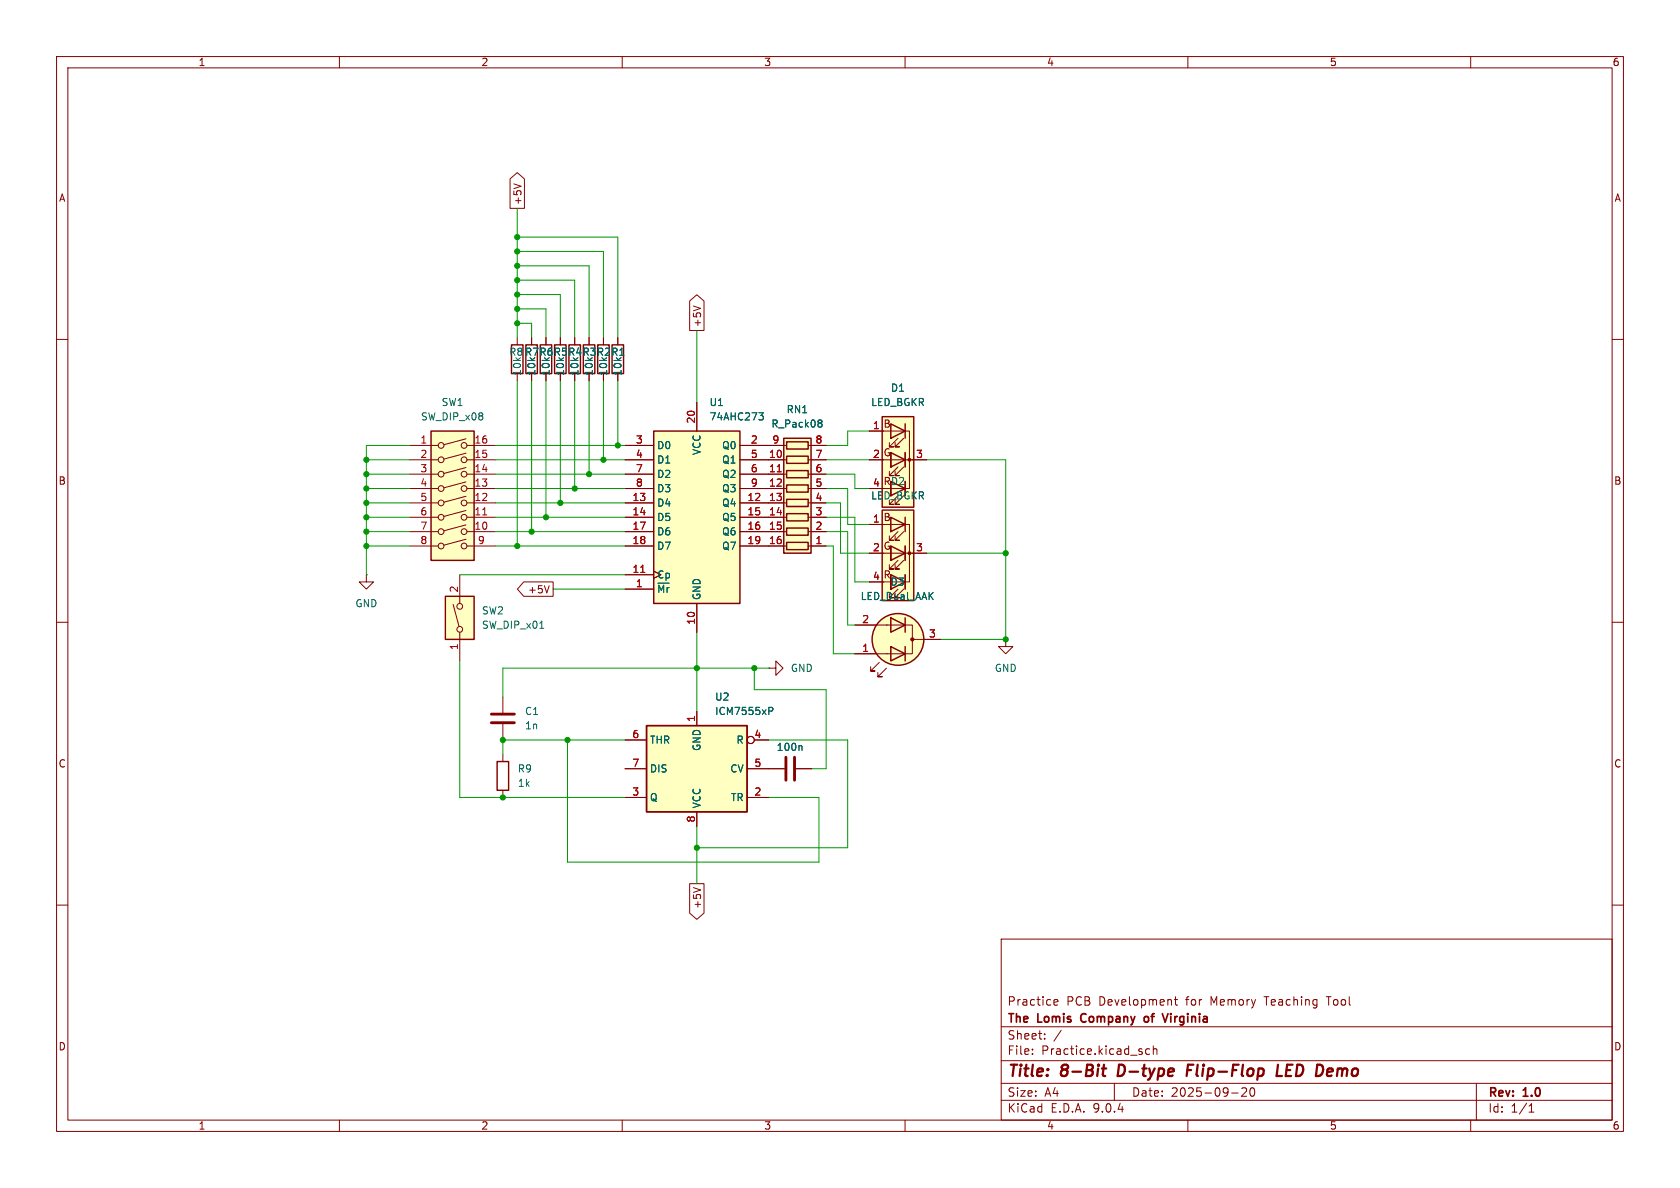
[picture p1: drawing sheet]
<svg xmlns="http://www.w3.org/2000/svg" width="297mm" height="210mm" viewBox="0 0 297 210" stroke-linecap="round" stroke-linejoin="round" font-family="sans-serif">
<g fill="none" stroke="#840000" stroke-width=".18">
<path d="M10 10h277v190h-277zM12 12h273v186h-273zM60 10v2M110 10v2M160 10v2M210 10v2M260 10v2M10 60h2M285 60h2M10 110h2M285 110h2M10 160h2"/>
<path d="M177 166h108v32h-108zM186.3 177.2l.7-.1v-.3l-.5-.1-.2 .2 .1 .7h.6M207.6 176.7h.6M207.8 176.2v1.3l.4 .2M285 160h2M60 198v2M110 198v2M160 198v2M177 194.5h108M177 191.5h108M177 187.5h108M177 181.5h108"/>
<path d="M182.5 186.3v.1M182.5 185.5v.1M184.7 183.6v.1M184.7 182.8v.1M187.6 182.1l-1.3 2M197 191.5v3M203.2 185.5l-.4-.1-.3 .3v.4l.2 .2h.5M203.9 185.5l.2-.1 .4 .1v.9M203.9 184.9v1.5M210 198v2M217.7 193.2h1.2M220.3 192.4v.5l-.8 .9h.9"/>
<path d="M221.1 192.4a.81 .81 0 0 0 .4 1.4l.2-.1 .1-.5-.1-.8M260 198v2M261 191.5v6.5M270.3 196.6h.9M270.3 195.5l.4-.4v1.5"/>
</g>
<path d="M194.8 188.9h.8M195 190.1l.4 .1M195.2 188.2l-.2 1.7M197.8 188.2l-.2 2h.5M209.9 189.2h.7M211 188.2h-1l-.2 2M225.9 188.2l-.2 2h.9M227.6 188.2l-.3 2h1M234.8 190.2h.4M235.4 188.9l-.6 .1M235.6 189.4l-1 .1" fill="none" stroke="#840000" stroke-width=".4"/>
<path d="M191.2 179.4l-.1 .4 .1 .7M203 179.8l-.4-.1-.3 .3v.4l.1 .2 .4 .1 .2-.2M206.5 179.2l-.5 1.5" fill="none" stroke="#840000" stroke-width=".3"/>
<path d="M76.2 76.2h7.6v22.9h-7.6z" fill="#ffffc2"/>
<g fill="none" stroke="#840000" stroke-width=".18">
<path d="M72.4 78.7h5.1M82.4 77.6l-3.9 1M82.5 78.7h5.1M72.4 81.3h5.1M72.4 83.8h5.1M72.4 86.4h5.1M72.4 88.9h5.1M72.4 91.4h5.1M72.4 94h5.1M72.4 96.5h5.1M82.4 80.1l-3.9 1.1M82.4 82.7l-3.9 1"/>
<path d="M82.4 85.2l-3.9 1M82.4 87.7l-3.9 1.1M82.4 90.2l-3.9 1.1M82.4 92.8l-3.9 1M82.4 95.3l-3.9 1.1M82.5 81.3h5.1M82.5 83.8h5.1M82.5 86.4h5.1M82.5 88.9h5.1M82.5 91.4h5.1M82.5 94h5.1M82.5 96.5h5.1"/>
<circle cx="78" cy="78.7" r=".51"/>
<circle cx="82" cy="78.7" r=".51"/>
<circle cx="78" cy="96.5" r=".51"/>
<circle cx="78" cy="83.8" r=".51"/>
<circle cx="78" cy="81.3" r=".51"/>
<circle cx="78" cy="94" r=".51"/>
<circle cx="78" cy="88.9" r=".51"/>
<circle cx="78" cy="91.4" r=".51"/>
<circle cx="78" cy="86.4" r=".51"/>
<circle cx="82" cy="81.3" r=".51"/>
<circle cx="82" cy="96.5" r=".51"/>
<circle cx="82" cy="88.9" r=".51"/>
<circle cx="82" cy="91.4" r=".51"/>
<circle cx="82" cy="86.4" r=".51"/>
<circle cx="82" cy="83.8" r=".51"/>
<circle cx="82" cy="94" r=".51"/>
</g>
<path d="M76.2 76.2h7.6v22.9h-7.6z" fill="none" stroke="#840000" stroke-width=".25"/>
<path d="M85.3 91h.8" fill="none" stroke="#a90000" stroke-width=".18"/>
<path d="M115.6 76.2h15.2v30.5h-15.2z" fill="#ffffc2"/>
<path d="M90.4 61h2.1v5h-2.1zM93 61h2v5h-2zM95.5 61h2v5h-2zM98 61h2.1v5h-2.1zM100.6 61h2v5h-2zM103.1 61h2.1v5h-2.1zM105.7 61h2v5h-2zM108.2 61h2v5h-2zM115.6 76.2h15.2v30.5h-15.2z" fill="none" stroke="#840000" stroke-width=".25"/>
<g fill="none" stroke="#840000" stroke-width=".18">
<path d="M91.4 59.7v1.3M94 59.7v1.3M96.5 59.7v1.3M99.1 59.7v1.3M101.6 59.7v1.3M104.1 59.7v1.3M106.7 59.7v1.3M109.2 59.7v1.3M91.4 66v1.3M94 66v1.3M96.5 66v1.3M99.1 66v1.3"/>
<path d="M101.6 66v1.3M104.1 66v1.3M106.7 66v1.3M109.2 66v1.3M110.5 78.7h5.1M123.2 71.1v5.1M130.8 78.7h5.1M110.5 81.3h5.1M110.5 83.8h5.1M110.5 86.4h5.1M110.5 88.9h5.1M110.5 91.4h5.1"/>
<path d="M110.5 94h5.1M110.5 96.5h5.1M130.8 81.3h5.1M130.8 83.8h5.1M130.8 86.4h5.1M130.8 88.9h5.1M130.8 91.4h5.1M130.8 94h5.1M130.8 96.5h5.1M64.8 101.6v1.3h1.2l-1.2 1.2-1.3-1.2h1.3M64.8 101.6h.1M110.5 101.6h5.1"/>
<path d="M110.5 104.1h5.1M123.2 106.7v5.1M135.9 118.1h1.3v-1.3l1.2 1.3-1.2 1.3v-1.3M135.9 118.1h.1"/>
</g>
<path d="M113.3 101.2h.7" fill="none" stroke="#a90000" stroke-width=".18"/>
<path d="M134.2 73h.7l-.4 .5 .4 .1v.4l-.2 .2h-.4" fill="none" stroke="#006464" stroke-width=".18"/>
<path d="M78.7 105.4h5.1v7.6h-5.1z" fill="#ffffc2"/>
<g fill="none" stroke="#840000" stroke-width=".18">
<path d="M80.1 106.9l1.1 3.8M81.3 101.6v5.1M81.3 111.8v5"/>
<circle cx="81.3" cy="111.3" r=".51"/>
<circle cx="81.3" cy="107.2" r=".51"/>
</g>
<path d="M78.7 105.4h5.1v7.6h-5.1z" fill="none" stroke="#840000" stroke-width=".25"/>
<path d="M95.4 111.1h.7" fill="none" stroke="#006464" stroke-width=".18"/>
<path d="M114.3 128.3h17.8v15.2h-17.8z" fill="#ffffc2"/>
<path d="M87.9 134.6h2v5.1h-2zM114.3 128.3h17.8v15.2h-17.8z" fill="none" stroke="#840000" stroke-width=".25"/>
<g fill="none" stroke="#840000" stroke-width=".18">
<path d="M88.9 123.2v2.8M88.9 128v2.8M88.9 133.4v1.2M88.9 139.7v1.3M110.5 135.9h3.8M110.5 130.8h3.8M123.2 125.7v2.6M132.1 135.9h6.6M133.3 130.8h2.6M140.7 135.9h2.8M110.5 141h3.8M123.2 143.5v2.6"/>
<path d="M132.1 141h3.8"/>
<circle cx="132.7" cy="130.8" r=".63"/>
</g>
<path d="M135.9 125h.5l.2 .3-.1 .3-.6 .1M141.6 131.8l.2 .2v.7" fill="none" stroke="#006464" stroke-width=".18"/>
<path d="M86.9 126.2h4M86.9 127.8h4M138.9 133.9v4M140.5 133.9v4" fill="none" stroke="#840000" stroke-width=".51"/>
<path d="M156 90.2h5.5v16h-5.5z" fill="#ffffc2"/>
<circle cx="160.8" cy="97.8" r=".25" fill="#840000" stroke="#840000" stroke-width=".18"/>
<path d="M156 90.2h5.5v16h-5.5zM157.5 96.5l2.5 1.3-2.5 1.3zM157.5 91.4l2.5 1.3-2.5 1.3zM160 91.4v2.6M160 96.5v2.6M157.5 101.6l2.5 1.3-2.5 1.2zM160 101.6v2.5" fill="none" stroke="#840000" stroke-width=".25"/>
<g fill="none" stroke="#840000" stroke-width=".18">
<path d="M153.7 97.8h2.5M153.7 92.7h2.5M157.5 99.1h.1M157.5 96.5v2.6zM157.5 97.8h6.3M157.5 92.7h2.5M158.7 99.1l-1.5 1.5h.8h-.8v-.8M158.7 94l-1.5 1.5h.8h-.8v-.8M159.8 92.7h1v10.2h-.8M159.8 99.1l-1.6 1.5h.8h-.8v-.8M159.8 94l-1.6 1.5h.8h-.8v-.8M160 96.5v2.6"/>
<path d="M153.7 102.9h2.5M157.5 101.6v2.5zM158.7 104.1l-1.5 1.6h.8h-.8v-.8M159.8 104.1l-1.6 1.6h.8h-.8v-.8M160 101.6v2.5"/>
</g>
<path d="M156 73.7h5.5v16h-5.5z" fill="#ffffc2"/>
<circle cx="160.8" cy="81.3" r=".25" fill="#840000" stroke="#840000" stroke-width=".18"/>
<path d="M156 73.7h5.5v16h-5.5zM157.5 74.9l2.5 1.3-2.5 1.3zM160 74.9v2.6M157.5 85.1l2.5 1.3-2.5 1.2zM157.5 80l2.5 1.3-2.5 1.3zM160 80v2.6M160 85.1v2.5" fill="none" stroke="#840000" stroke-width=".25"/>
<g fill="none" stroke="#840000" stroke-width=".18">
<path d="M153.7 76.2h2.5M157.5 76.2h2.5M158.7 77.5l-1.5 1.5h.8h-.8v-.8M159.8 76.2h1v10.2h-.8M159.8 77.5l-1.6 1.5h.8h-.8v-.8M153.7 81.3h2.5M153.7 86.4h2.5M157.5 85.1v2.5zM157.5 82.6h.1M157.5 80v2.6zM157.5 81.3h6.3M158.7 82.6l-1.5 1.5h.8h-.8v-.8"/>
<path d="M159.8 82.6l-1.6 1.5h.8h-.8v-.8M160 85.1v2.5M160 80v2.6"/>
</g>
<path d="M138.6 77.5h4.8v20.3h-4.8z" fill="#ffffc2"/>
<g fill="none" stroke="#840000" stroke-width=".25">
<path d="M138.6 77.5h4.8v20.3h-4.8zM139.1 78.1h3.8v1.3h-3.8zM139.1 95.9h3.8v1.3h-3.8zM139.1 93.3h3.8v1.3h-3.8zM139.1 90.8h3.8v1.3h-3.8zM139.1 88.3h3.8v1.2h-3.8zM139.1 85.7h3.8v1.3h-3.8zM139.1 83.2h3.8v1.3h-3.8zM139.1 80.6h3.8v1.3h-3.8zM157.5 114.3l2.5 1.3-2.5 1.2zM157.5 109.2l2.5 1.3-2.5 1.3zM160 109.2v2.6"/>
<path d="M160 114.3v2.5"/>
<circle cx="158.7" cy="113" r="4.6"/>
</g>
<g fill="none" stroke="#840000" stroke-width=".18">
<path d="M90.2 31.6l1.2-1.1 1.3 1.1v5.2h-2.5zM90.8 32.5l1.3 .4M94 59.7v1.3M96.5 59.7v1.3M99.1 59.7v1.3M101.6 59.7v1.3M104.1 59.7v1.3M106.7 59.7v1.3M109.2 59.7v1.3M121.9 53.2l1.3-1.1 1.3 1.1v5.2h-2.6zM122.6 54.1l1.3 .4M94 66v1.3"/>
<path d="M96.5 66v1.3M99.1 66v1.3M101.6 66v1.3M104.1 66v1.3M106.7 66v1.3M109.2 66v1.3M110.5 78.7h5.1M123.2 71.1v5.1M130.8 78.7h8.3M142.9 78.7h3.1M153.7 76.2h2.5M110.5 96.5h5.1"/>
<path d="M110.5 94h5.1M110.5 91.4h5.1M110.5 88.9h5.1M110.5 86.4h5.1M110.5 83.8h5.1M110.5 81.3h5.1M130.8 96.5h8.3M130.8 94h8.3M130.8 91.4h8.3M130.8 88.9h8.3M130.8 86.4h8.3M130.8 83.8h8.3"/>
<path d="M130.8 81.3h8.3M142.9 96.5h3.1M142.9 94h3.1M142.9 91.4h3.1M142.9 88.9h3.1M142.9 86.4h3.1M142.9 83.8h3.1M142.9 81.3h3.1M153.7 86.4h2.5M153.7 81.3h2.5M153.7 97.8h2.5M153.7 92.7h2.5"/>
<path d="M161.3 81.3h2.5M161.3 97.8h2.5M92.6 102.9h5.2v2.5h-5.2l-1.1-1.3zM97.1 103.5l-.4 1.3M110.5 101.6h5.1M110.5 104.1h5.1M123.2 106.7v5.1M151.1 115.6h5.7M151.1 110.5h5.7M153.7 102.9h2.5M155.4 117.1l-1.5 1.5h.8h-.8v-.7M156.7 118.1l-1.5 1.5h.8h-.8v-.7"/>
<path d="M156.7 110.5h4.6v5.1h-4.6M161.3 113h5.1M177.8 113v1.3h1.3l-1.3 1.3-1.3-1.3h1.3M177.8 113h.1M110.5 135.9h3.8M110.5 130.8h3.8M123.2 125.7v2.6M132.1 135.9h6.6M133.3 130.8h2.6M140.7 135.9h2.8M110.5 141h3.8M121.9 156.2h2.6v5.2l-1.3 1.1-1.3-1.1z"/>
<path d="M122.6 156.9l1.3 .4M123.2 143.5v2.6M132.1 141h3.8"/>
<circle cx="132.7" cy="130.8" r=".63"/>
</g>
<path d="M137.4 83.4h.7M113.3 101.2h.7" fill="none" stroke="#a90000" stroke-width=".18"/>
<path d="M134.2 73h.7l-.4 .5 .4 .1v.4l-.2 .2h-.4M144.8 74.2h.3l.2 .3-.2 .3M144.8 74.8h.3M145.1 74.8l.2 .2v.3l-.1 .1-.4 .1M135.9 125h.5l.2 .3-.1 .3-.6 .1M141.6 131.8l.2 .2v.7" fill="none" stroke="#006464" stroke-width=".18"/>
<circle cx="158.7" cy="113" r="4.6" fill="#ffffc2" stroke="#ffffc2" stroke-width=".18"/>
<circle cx="161.3" cy="113" r=".28" fill="#840000" stroke="#840000" stroke-width=".18"/>
<g fill="none" stroke="#009600" stroke-width=".18">
<path d="M91.4 36.8v22.9M91.4 49.5h10.2v10.2M91.4 47h12.7v12.7M91.4 57.2h2.6v2.5M91.4 52.1h7.7v7.6M91.4 41.9h17.8v17.8M91.4 44.5h15.3v15.2M91.4 54.6h5.1v5.1M123.2 58.4v12.7M72.4 78.7h-7.6v22.9M87.6 78.7h22.9M91.4 67.3v29.2"/>
<path d="M94 67.3v26.7M96.5 67.3v24.1M99.1 67.3v21.6M101.6 67.3v19.1M104.1 67.3v16.5M106.7 67.3v14M109.2 67.3v11.4M153.7 76.2h-3.8v2.5h-3.9M64.8 91.4h7.6M64.8 81.3h7.6M64.8 83.8h7.6M64.8 86.4h7.6"/>
<path d="M64.8 88.9h7.6M64.8 94h7.6M64.8 96.5h7.6M87.6 91.4h22.9M87.6 81.3h22.9M87.6 83.8h22.9M87.6 86.4h22.9M87.6 88.9h22.9M87.6 94h22.9M87.6 96.5h22.9M146 91.4h5.1v11.5h2.6M146 81.3h7.7"/>
<path d="M146 83.8h5.1v2.6h2.6M146 86.4h3.9v6.3h3.8M146 88.9h2.6v8.9h5.1M146 94h3.9v16.5h1.2M146 96.5h1.3v19.1h3.8M163.8 81.3h14v31.7h-11.4M163.8 97.8h14M81.3 101.6h29.2M81.3 116.8v24.2h29.2M97.8 104.1h12.7M123.2 111.8v13.9M133.3 118.1v3.8h12.7v14h-2.5"/>
<path d="M135.9 118.1h-47v5.1M100.3 130.8v21.6h44.5v-11.4h-8.9M110.5 130.8h-21.6v2.6M135.9 130.8h14v19.1h-26.7M123.2 146.1v10.1"/>
</g>
<g fill="#009600" stroke="#009600" stroke-width=".18">
<circle cx="91.4" cy="57.2" r=".46"/>
<circle cx="91.4" cy="52.1" r=".46"/>
<circle cx="91.4" cy="54.6" r=".46"/>
<circle cx="91.4" cy="49.5" r=".46"/>
<circle cx="91.4" cy="47" r=".46"/>
<circle cx="91.4" cy="44.5" r=".46"/>
<circle cx="91.4" cy="41.9" r=".46"/>
<circle cx="96.5" cy="91.4" r=".46"/>
<circle cx="101.6" cy="86.4" r=".46"/>
<circle cx="99.1" cy="88.9" r=".46"/>
<circle cx="109.2" cy="78.7" r=".46"/>
<circle cx="104.1" cy="83.8" r=".46"/>
<circle cx="106.7" cy="81.3" r=".46"/>
<circle cx="64.8" cy="94" r=".46"/>
<circle cx="64.8" cy="83.8" r=".46"/>
<circle cx="64.8" cy="81.3" r=".46"/>
<circle cx="64.8" cy="91.4" r=".46"/>
<circle cx="64.8" cy="88.9" r=".46"/>
<circle cx="64.8" cy="86.4" r=".46"/>
<circle cx="64.8" cy="96.5" r=".46"/>
<circle cx="123.2" cy="118.1" r=".46"/>
<circle cx="133.3" cy="118.1" r=".46"/>
<circle cx="94" cy="94" r=".46"/>
<circle cx="91.4" cy="96.5" r=".46"/>
<circle cx="100.3" cy="130.8" r=".46"/>
<circle cx="123.2" cy="149.9" r=".46"/>
<circle cx="88.9" cy="130.8" r=".46"/>
<circle cx="88.9" cy="141" r=".46"/>
<circle cx="177.8" cy="97.8" r=".46"/>
<circle cx="177.8" cy="113" r=".46"/>
</g>
<g font-size="2.8" fill="#840000">
<text x="178" y="190.9">Title:</text>
<text x="187.7" y="190.9">8-Bit</text>
<text x="198.5" y="190.9">D-type</text>
<text x="211.4" y="190.9">Flip-Flop</text>
<text x="228.2" y="190.9">LED</text>
<text x="235.9" y="190.9">Demo</text>
</g>
<g font-size="2.1" fill="#840000">
<text x="178" y="178">Practice</text>
<text x="188.5" y="178">PCB</text>
<text x="194.3" y="178">Development</text>
<text x="209.8" y="178">for</text>
<text x="214.3" y="178">Memory</text>
<text x="224" y="178">Teaching</text>
<text x="235.2" y="178">Tool</text>
<text x="178" y="184">Sheet:</text>
<text x="178" y="181.2">The</text>
<text x="183.5" y="181.2">Lomis</text>
<text x="191.8" y="181.2">Company</text>
<text x="203.6" y="181.2">of</text>
<text x="207.5" y="181.2">Virginia</text>
<text x="178" y="186.7">File:</text>
<text x="184.1" y="186.7">Practice.kicad_sch</text>
<text x="178" y="196.9">KiCad</text>
<text x="178" y="194.1">Size:</text>
<text x="184.7" y="194.1">A4</text>
<text x="185.7" y="196.9">E.D.A.</text>
<text x="193.3" y="196.9">9.0.4</text>
<text x="200" y="194.1">Date:</text>
<text x="207" y="194.1">2025-09-20</text>
<text x="263" y="194.3">Rev:</text>
<text x="263" y="196.9">Id:</text>
<text x="267.1" y="196.9">1/1</text>
<text x="269.4" y="194.3">1.0</text>
</g>
<g font-size="1.8" fill="#840000">
<text x="35" y="11.9">1</text>
<text x="85" y="11.9">2</text>
<text x="135" y="11.9">3</text>
<text x="185" y="11.9">4</text>
<text x="235" y="11.9">5</text>
<text x="285" y="11.9">6</text>
<text x="10.3" y="35.9">A</text>
<text x="285.3" y="35.9">A</text>
<text x="92.4" y="36.4" transform="rotate(-90 92.4 36.4)">+5V</text>
<text x="124.1" y="57.9" transform="rotate(-90 124.1 57.9)">+5V</text>
<text x="156.1" y="75.8">B</text>
<text x="156.1" y="80.9">G</text>
<text x="10.3" y="85.9">B</text>
<text x="156.1" y="86">RD2</text>
<text x="285.3" y="85.9">B</text>
<text x="156.1" y="92.3">B</text>
<text x="156.1" y="97.4">G</text>
<text x="93.2" y="105.1">+5V</text>
<text x="156.1" y="102.5">R</text>
<text x="10.3" y="135.9">C</text>
<text x="285.3" y="135.9">C</text>
<text x="124.1" y="160.8" transform="rotate(-90 124.1 160.8)">+5V</text>
<text x="10.3" y="185.9">D</text>
<text x="285.3" y="185.9">D</text>
<text x="35" y="199.9">1</text>
<text x="85" y="199.9">2</text>
<text x="135" y="199.9">3</text>
<text x="185" y="199.9">4</text>
<text x="235" y="199.9">5</text>
<text x="285" y="199.9">6</text>
</g>
<g font-size="1.8" fill="#006464">
<text x="89.9" y="63.1">R8</text>
<text x="92.7" y="63.1">R7</text>
<text x="95.3" y="63.1">R6</text>
<text x="97.8" y="63.1">R5</text>
<text x="100.3" y="63.1">R4</text>
<text x="102.9" y="63.1">R3</text>
<text x="105.4" y="63.1">R2</text>
<text x="108" y="63.1">R1</text>
<text x="78" y="72">SW1</text>
<text x="92.3" y="66.5" transform="rotate(-90 92.3 66.5)">10k</text>
<text x="94.8" y="66.5" transform="rotate(-90 94.8 66.5)">10k</text>
<text x="97.4" y="66.5" transform="rotate(-90 97.4 66.5)">10k</text>
<text x="99.9" y="66.5" transform="rotate(-90 99.9 66.5)">10k</text>
<text x="102.5" y="66.5" transform="rotate(-90 102.5 66.5)">10k</text>
<text x="105" y="66.5" transform="rotate(-90 105 66.5)">10k</text>
<text x="107.5" y="66.5" transform="rotate(-90 107.5 66.5)">10k</text>
<text x="110.1" y="66.5" transform="rotate(-90 110.1 66.5)">10k</text>
<text x="125.3" y="72">U1</text>
<text x="153.9" y="72">LED_BGKR</text>
<text x="157.4" y="69.4">D1</text>
<text x="74.3" y="74.5">SW_DIP_x08</text>
<text x="125.3" y="74.5">74AHC273</text>
<text x="136.3" y="75.8">R_Pack08</text>
<text x="139" y="73.3">RN1</text>
<text x="116.1" y="79.6">D0</text>
<text x="116.1" y="82.1">D1</text>
<text x="124.1" y="80.5" transform="rotate(-90 124.1 80.5)">VCC</text>
<text x="127.6" y="79.6">Q0</text>
<text x="127.6" y="82.1">Q1</text>
<text x="116.1" y="84.7">D2</text>
<text x="116.1" y="87.2">D3</text>
<text x="116.1" y="89.8">D4</text>
<text x="127.6" y="84.7">Q2</text>
<text x="127.6" y="87.2">Q3</text>
<text x="127.6" y="89.8">Q4</text>
<text x="153.9" y="88.5">LED_BGKR</text>
<text x="157.4" y="86">D2</text>
<text x="116.1" y="92.3">D5</text>
<text x="116.1" y="94.8">D6</text>
<text x="127.6" y="92.3">Q5</text>
<text x="127.6" y="94.8">Q6</text>
<text x="116.1" y="97.4">D7</text>
<text x="127.6" y="97.4">Q7</text>
<text x="62.7" y="107.5">GND</text>
<text x="116.1" y="102.5">Cp</text>
<text x="116.1" y="105">~{Mr}</text>
<text x="124.1" y="106.2" transform="rotate(-90 124.1 106.2)">GND</text>
<text x="152.1" y="106.3">LED_Dual_AAK</text>
<text x="157.3" y="103.7">D3</text>
<text x="85.1" y="108.8">SW2</text>
<text x="85.1" y="111.4">SW_DIP_x01</text>
<text x="139.7" y="119">GND</text>
<text x="175.8" y="119">GND</text>
<text x="126.3" y="124.1">U2</text>
<text x="92.7" y="126.6">C1</text>
<text x="92.7" y="129.1">1n</text>
<text x="114.8" y="131.7">THR</text>
<text x="126.3" y="126.6">ICM7555xP</text>
<text x="130.1" y="131.7">R</text>
<text x="91.4" y="136.8">R9</text>
<text x="114.8" y="136.8">DIS</text>
<text x="124.1" y="132.9" transform="rotate(-90 124.1 132.9)">GND</text>
<text x="129" y="136.8">CV</text>
<text x="137.2" y="132.9">100n</text>
<text x="91.4" y="139.3">1k</text>
<text x="114.8" y="141.8">Q</text>
<text x="124.1" y="143" transform="rotate(-90 124.1 143)">VCC</text>
<text x="129.1" y="141.8">TR</text>
</g>
<g font-size="1.8" fill="#a90000">
<text x="122.9" y="75" transform="rotate(-90 122.9 75)">20</text>
<text x="154.2" y="75.9">1</text>
<text x="74.2" y="78.5">1</text>
<text x="74.2" y="81">2</text>
<text x="74.2" y="83.6">3</text>
<text x="83.8" y="78.5">16</text>
<text x="83.8" y="81">15</text>
<text x="83.8" y="83.6">14</text>
<text x="112.3" y="78.5">3</text>
<text x="112.3" y="81">4</text>
<text x="112.3" y="83.6">7</text>
<text x="132.6" y="78.5">2</text>
<text x="132.6" y="81">5</text>
<text x="132.6" y="83.6">6</text>
<text x="135.8" y="83.6">11</text>
<text x="135.8" y="81">10</text>
<text x="136.5" y="78.5">9</text>
<text x="144.1" y="83.6">6</text>
<text x="144.1" y="81">7</text>
<text x="144.1" y="78.5">8</text>
<text x="154.2" y="81">2</text>
<text x="161.9" y="81">3</text>
<text x="74.2" y="86.1">4</text>
<text x="74.2" y="88.6">5</text>
<text x="83.8" y="86.1">13</text>
<text x="83.8" y="88.6">12</text>
<text x="111.7" y="88.6">13</text>
<text x="112.3" y="86.1">8</text>
<text x="132" y="88.6">12</text>
<text x="132.6" y="86.1">9</text>
<text x="135.8" y="88.6">13</text>
<text x="135.8" y="86.1">12</text>
<text x="144.1" y="88.6">4</text>
<text x="144.1" y="86.1">5</text>
<text x="154.2" y="86.1">4</text>
<text x="74.2" y="91.2">6</text>
<text x="74.2" y="93.7">7</text>
<text x="83.8" y="91.2">11</text>
<text x="83.8" y="93.7">10</text>
<text x="111.7" y="91.2">14</text>
<text x="111.7" y="93.7">17</text>
<text x="132" y="91.2">15</text>
<text x="132" y="93.7">16</text>
<text x="135.8" y="93.7">15</text>
<text x="135.8" y="91.2">14</text>
<text x="144.1" y="93.7">2</text>
<text x="144.1" y="91.2">3</text>
<text x="154.2" y="92.5">1</text>
<text x="74.2" y="96.3">8</text>
<text x="84.4" y="96.3">9</text>
<text x="111.7" y="96.3">18</text>
<text x="111.7" y="101.3">11</text>
<text x="132" y="96.3">19</text>
<text x="135.8" y="96.3">16</text>
<text x="144.1" y="96.3">1</text>
<text x="154.2" y="97.5">2</text>
<text x="161.9" y="97.5">3</text>
<text x="81" y="104.8" transform="rotate(-90 81 104.8)">2</text>
<text x="112.3" y="103.9">1</text>
<text x="154.2" y="102.6">4</text>
<text x="122.9" y="110.5" transform="rotate(-90 122.9 110.5)">10</text>
<text x="152.3" y="110.2">2</text>
<text x="164.1" y="112.8">3</text>
<text x="81" y="115" transform="rotate(-90 81 115)">1</text>
<text x="152.3" y="115.3">1</text>
<text x="111.7" y="130.6">6</text>
<text x="122.9" y="127.7" transform="rotate(-90 122.9 127.7)">1</text>
<text x="133.3" y="130.6">4</text>
<text x="111.7" y="135.6">7</text>
<text x="133.3" y="135.6">5</text>
<text x="111.7" y="140.7">3</text>
<text x="133.3" y="140.7">2</text>
<text x="122.9" y="145.5" transform="rotate(-90 122.9 145.5)">8</text>
</g>
</svg>
